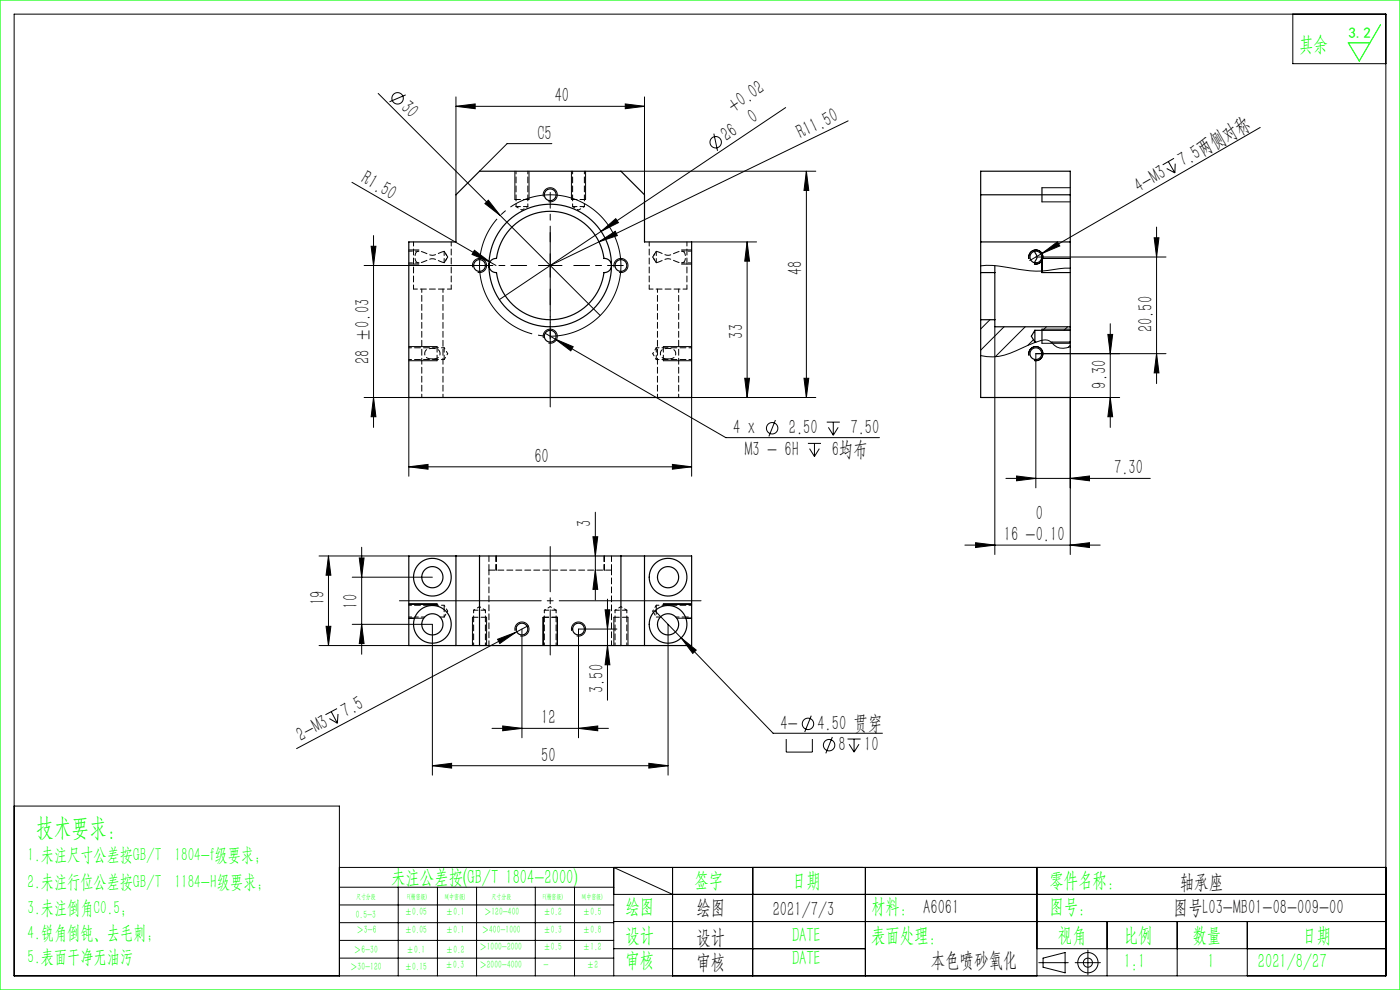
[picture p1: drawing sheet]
<svg xmlns="http://www.w3.org/2000/svg" width="297mm" height="210mm" viewBox="0 0 297 210" stroke-linecap="round" stroke-linejoin="round" font-family="sans-serif">
<g fill="none" stroke="#000" stroke-width=".21">
<path d="M3 3h291v204h-291zM80.2 19.8l25.9 25.9M274.3 3v10.5h19.7M74.7 38.7l30.5 17.6M86.1 20.1l-3.5 1.5M96.7 22.6l4.1-.6v1.1zM96.7 20.6v20.7M96.7 22.6h40M109.2 36.3v6M112.2 36.3v6M117.1 30.5h-9.5l-5.9 5.8M121.2 36.3v6"/>
<path d="M124.2 36.3v6M131.7 36.3h41.4M132.6 22l4.1 .6-4.1 .5zM136.7 20.6v20.7M151.4 28.3l.8 3.7M166.7 22.8l-60.8 40.8M171.1 36.3l.5 4.1h-1zM171.1 36.3v48M179.9 25.6l-52.8 25.7M221 39.8h6M247.5 35.8l1.7 .9M247.9 34.3l1.3 2.4"/>
<path d="M249.1 33.6l-2.4 1.4M249.3 34.7l-.1 2M267.3 27l-46.3 26.8M77.2 56.3h24M78.7 52.2h1.1l-.6 4.1zM79.2 50v40.7M86.7 53h2.2M86.7 56h2.2M100.3 56.7a1.5 1.5 0 0 1 1.3-1.9 1.5 1.5 0 0 1 1.6 1.6 1.5 1.5 0 0 1-1.9 1.4M100.6 53.1l3.3 2.5-3.8-1.6zM102.9 43.2l.7-.7 2.5 3.2zM106.1 45.7l21.2 21.2"/>
<path d="M114.2 56.3h5M115.3 41.7a1.5 1.5 0 0 1 1.3-1.9 1.5 1.5 0 0 1 1.6 1.6 1.5 1.5 0 0 1-1.9 1.4M116.7 53.8v5M127.1 51.3l3.4-2.2 .5 .9zM127.1 51.3l-10.4 5M127.5 49.1l3.1-2.7 .6 .8zM130.3 56.7a1.5 1.5 0 0 1 1.3-1.9 1.5 1.5 0 0 1 1.6 1.7 1.5 1.5 0 0 1-1.9 1.3M144.6 53h2.1M144.6 56h2.1M146.7 51.3h13.8M158.5 51.3l.5 4.1h-1zM158.5 51.3v33"/>
<path d="M208 56.4a17.6 17.6 0 0 1 6 .4 23.2 23.2 0 0 0 10.7 .2l2.3-.1M218.3 54.9a1.5 1.5 0 0 1 1.3-1.9 1.5 1.5 0 0 1 1.6 1.6 1.5 1.5 0 0 1-1.8 1.4M219.7 54.5h27.7M221 53.8l3.3-2.5 .5 .9zM221 53.8l-2.6 1.5M221 57.8h6M221 54.8h6M221 42.8h6M244.8 50.4h1.1l-.5 4.1zM245.4 48.2v33.2M86.7 73.5h6M86.7 76.5h6"/>
<path d="M115.3 71.7a1.5 1.5 0 0 1 1.3-1.9 1.5 1.5 0 0 1 1.6 1.6 1.5 1.5 0 0 1-1.9 1.4M115.6 70.7l38.4 22.1h32.6M117.8 71.9l3.8 1.6-.5 .9zM140.7 73.5h6M140.7 76.5h6M210 67.8l-2 2M211 69.3v48.3M213 69.3l-5 5M217.5 69.3l-6.4 6.4M218.3 75.4a1.5 1.5 0 0 1 1.3-1.9 1.5 1.5 0 0 1 1.6 1.6 1.5 1.5 0 0 1-1.8 1.4M219.2 72.1l-1.2 1.2M221 72.8h6"/>
<path d="M221 69.8h6M222 69.3l-.8 .8M223.2 72.6l-.1 .1M226.5 69.3l-.8 .8M227 73.2l-.4 .5M227 73.6a3.1 3.1 0 0 1-3.8-.8 2.1 2.1 0 0 0-2.5-.5l-4 1.6a12.5 12.5 0 0 1-8.7 1.5M235 70.9h1l-.5 4.1zM235.5 68.7v22M245.4 75l.5 4.1h-1.1zM247.4 75h-27.7v28.5M77.2 84.3h9.5v16.7M79.2 84.3l.6 4.1h-1.1z"/>
<path d="M86.7 99l4.1-.5v1zM86.7 99h60M142.6 98.5l4.1 .5-4.1 .5zM158 80.2h1l-.5 4.1zM164.5 89.1l-1.4 3.5M170.6 80.2h1l-.5 4.1zM171.4 94.1h2.8M171.7 95.2l1.1 1.6M172.8 94.1v2.7M173.1 84.3h-26.4v16.7M173.8 95.2l-1 1.6M175.4 89.5h2.8"/>
<path d="M175.7 90.6l1.1 1.7M176.8 89.5v2.8M177.8 90.6l-1 1.7M235.5 84.3l.5 4.1h-1zM237.5 84.3h-10.5v33.3M67.7 117.9h19M69.7 117.9l.5 4.1h-1zM69.7 117.9v19M76.2 118.4h1l-.5 4zM76.7 116.1v22.7M125.8 113.9h1l-.5 4zM126.3 108.7v18.6"/>
<path d="M204.7 115.6h28.7M207 115.1l4 .5-4 .5zM213.4 101.5h30.6M215.7 101l4 .5-4 .5zM227 101.5l4.1-.5v1zM227 115.6l4.1-.5v1zM67.7 136.9h19M69.2 132.9h1l-.5 4zM74.7 132.4h17v32M74.7 122.4h17M76.7 132.4l.5 4.1h-1zM86.7 128.1h6"/>
<path d="M86.7 131.1h3.2M100.2 130.9v6M103.2 130.9v6M105.6 135.6l3.8-1.5-3.4 2.4zM109.3 133.8a1.5 1.5 0 0 1 1.3-1.9 1.5 1.5 0 0 1 1.6 1.7 1.5 1.5 0 0 1-1.9 1.3M109.4 134.1l-46.5 24.7M110.7 133.4v23.1M112.1 132.7l-2.7 1.4M115.2 130.9v6M118.2 130.9v6M121.3 133.8a1.5 1.5 0 0 1 1.3-1.9 1.5 1.5 0 0 1 1.6 1.7 1.5 1.5 0 0 1-1.9 1.3M126.3 120.9l.5 4.1h-1z"/>
<path d="M128.4 129.4h1l-.5 4zM128.9 127.1v21.4M128.9 136.9l.5 4.1h-1zM130.2 130.9v6M130.9 133.4h-8.2v23.1M133.2 130.9v6M138.9 129.6l25.1 25.9h23.2M140.7 128.1h6M141.7 132.4v32M143.6 131.1h3.1M144.5 135.3l3.2 2.6-.7 .7zM69.9 152.4l1.7 1"/>
<path d="M70.3 151l1.3 2.4M71.5 150.3l-2.5 1.3M71.7 151.5l-.1 1.9M104.4 154.5h24.7M106.6 154l4.1 .5-4.1 .5zM122.7 154.5l4.1-.5v1zM166.8 156.8v2.7h5.5v-2.7M172.1 151.8l-1.4 3.5M176.6 156.3l-1.4 3.5M179.8 156.8h2.8M180.1 157.9l1.1 1.6M181.2 156.8v2.7"/>
<path d="M182.2 157.9l-1 1.6M3 171h69v36M91.7 162.4h50M91.7 162.4l4.1-.5v1zM137.6 161.9l4.1 .5-4.1 .5zM72 184h222M72 188.2h58.2M72 192h58.2M72 195.7h58.2M72 199.5h58.2M84.5 188.2v18.8M92.8 188.2v18.8"/>
<path d="M101.1 188.2v18.8M113.6 188.2v18.8M121.9 188.2v18.8M130.2 189.7h163.8M130.2 195.5h163.8M142.7 189.7l-12.5-5.7v23M142.7 184v23M159.7 184v23M183.6 184v23M220 184v23M234.9 195.5v11.5M249.7 195.5v11.5"/>
<path d="M264.6 195.5v11.5M72 203.2h58.2M130.2 201.2h53.4M220 201.2h74M220.4 204.2h6.2M221.3 203.2l4.7-1.1v4.3l-4.7-1.2zM228.1 204.2h5.3M230.8 201.5v5.3"/>
<circle cx="84.3" cy="20.9" r="1.21"/>
<circle cx="151.8" cy="30.2" r="1.21"/>
<circle cx="163.8" cy="90.8" r="1.21"/>
<circle cx="171.4" cy="153.5" r="1.21"/>
<circle cx="175.9" cy="158.1" r="1.21"/>
<circle cx="230.8" cy="204.2" r="2.15"/>
<circle cx="230.8" cy="204.2" r=".96"/>
</g>
<path d="M131.1 51.9a15 15 0 0 0-25.1-6.1 15 15 0 0 0 6.6 25 15 15 0 0 0 18.8-17.8l-.3-1.1" fill="none" stroke="#000" stroke-width=".21" stroke-dasharray="30.5 1.3 1.3 1.3" stroke-dashoffset="2.4" stroke-linecap="butt"/>
<path d="M116.7 86.3v-37" fill="none" stroke="#000" stroke-width=".21" stroke-dasharray="30.5 1.3 1.3 1.3" stroke-dashoffset="13.9"/>
<path d="M116.7 115.9v23" fill="none" stroke="#000" stroke-width=".21" stroke-dasharray="30.5 1.3 1.3 1.3" stroke-dashoffset="20.9"/>
<path d="M148.7 127.4h-64" fill="none" stroke="#000" stroke-width=".21" stroke-dasharray="30.5 1.3 1.3 1.3" stroke-dashoffset=".4"/>
<path d="M0 0h297v210h-297zM292.9 5.2l-4.5 7.7-2.4-3.8h4.6" fill="none" stroke="#0f0" stroke-width=".25"/>
<g fill="none" stroke="#000" stroke-width=".25">
<path d="M221 39.8v3M96.7 41.3l5-5h30l5 5v10h10v33h-60v-33h10zM108.8 48a11.6 11.6 0 0 1 19.4 6.8 1.5 1.5 0 0 1 1.5 1.6 1.5 1.5 0 0 1-1.6 1.4 11.6 11.6 0 0 1-11.4 10 11.6 11.6 0 0 1-11.5-10 1.5 1.5 0 0 1-1.5-1.5 1.5 1.5 0 0 1 1.6-1.5 11.5 11.5 0 0 1 3.5-6.8zM208 57.8v-21.5h19v33M208 57.8v10M208 51.3h19M208 57.8h3M208 41.3h19M211 57.8v10M211 56.3v1.5M219.4 53.3a1.54 1.54 0 0 1 0 2.4M221 54.8v3"/>
<path d="M208 67.8v16.5h19v-11.7M208 67.8h3M211 67.8v1.5h16M219.5 70.1v2.5M219.5 72.6h.3M219.5 70.1h7.5M219.5 70.1l-.7 1.2 .7 1.3M221 69.8v3M223 72.6h4M227 70.1v2.5M227 69.3v.8M86.7 117.9h60v19h-60z"/>
<path d="M96.7 117.9v19M101.7 117.9v19M131.7 117.9v19M136.7 117.9v19"/>
<circle cx="101.7" cy="56.3" r="1.25"/>
<circle cx="116.7" cy="41.3" r="1.25"/>
<circle cx="116.7" cy="56.3" r="13"/>
<circle cx="131.7" cy="56.3" r="1.25"/>
<circle cx="219.7" cy="54.5" r="1.25"/>
<circle cx="116.7" cy="71.3" r="1.25"/>
<circle cx="219.7" cy="75" r="1.25"/>
<circle cx="91.7" cy="122.4" r="2.25"/>
<circle cx="91.7" cy="132.4" r="2.25"/>
<circle cx="91.7" cy="132.4" r="4"/>
<circle cx="91.7" cy="122.4" r="4"/>
<circle cx="110.7" cy="133.4" r="1.25"/>
<circle cx="122.7" cy="133.4" r="1.25"/>
<circle cx="141.7" cy="132.4" r="4"/>
<circle cx="141.7" cy="122.4" r="4"/>
<circle cx="141.7" cy="122.4" r="2.25"/>
<circle cx="141.7" cy="132.4" r="2.25"/>
</g>
<g fill="none" stroke="#000" stroke-width=".21" stroke-dasharray="1.3 .6" stroke-dashoffset=".1">
<path d="M109.2 42.3h3M121.2 42.3h3M92.7 76.5v-3M140.7 73.5v3M103.7 117.9v3M105.2 117.9v3M128.1 117.9v3M128.2 117.9v3M103.2 130.9h-3M105.3 120.9v-3M118.2 130.9h-3M129.7 120.9v-3"/>
<path d="M133.2 130.9h-3"/>
</g>
<path d="M92.7 128.1v.3M94.8 129.9l.2-.3M129.7 120.9h-26M138.5 129.6l.1 .3M139.2 129.3v.3M140.7 128.1v.3" fill="none" stroke="#000" stroke-width=".21" stroke-dasharray="1.3 .6"/>
<path d="M111.7 56.3h-10.5M116.7 51.3v-10.5M121.7 56.3h10.5M116.7 61.3v10.5" fill="none" stroke="#000" stroke-width=".21" stroke-dasharray="30.5 1.3 1.3 1.3" stroke-dashoffset="27.1"/>
<g fill="#000">
<path d="M100.6 53.1l3.3 2.5-3.8-1.6zM102.9 43.2l.7-.7 2.5 3.2zM127.1 51.3l3.4-2.2 .5 .9zM127.5 49.1l3.1-2.7 .6 .8zM221 53.8l3.3-2.5 .5 .9zM105.6 135.6l3.8-1.5-3.4 2.4z"/>
<path d="M96.7 22.6l4.1-.6v1.1zM132.6 22l4.1 .6-4.1 .5z"/>
<path d="M171.1 36.3l.5 4.1h-1zM170.6 80.2h1l-.5 4.1zM158.5 51.3l.5 4.1h-1zM158 80.2h1l-.5 4.1zM78.7 52.2h1.1l-.6 4.1zM79.2 84.3l.6 4.1h-1.1zM69.7 117.9l.5 4.1h-1zM69.2 132.9h1l-.5 4zM76.2 118.4h1l-.5 4zM76.7 132.4l.5 4.1h-1zM128.4 129.4h1l-.5 4zM128.9 136.9l.5 4.1h-1zM235 70.9h1l-.5 4.1zM235.5 84.3l.5 4.1h-1z"/>
<path d="M117.8 71.9l3.3 2.5 .5-.9zM106.6 154l4.1 .5-4.1 .5zM122.7 154.5l4.1-.5v1zM91.7 162.4l4.1-.5v1zM137.6 161.9l4.1 .5-4.1 .5zM144.5 135.3l2.5 3.3 .7-.7zM215.7 101l4 .5-4 .5zM227 101.5l4.1-.5v1zM207 115.1l4 .5-4 .5zM227 115.6l4.1-.5v1z"/>
<path d="M86.7 99l4.1-.5v1zM142.6 98.5l4.1 .5-4.1 .5z"/>
<path d="M126.3 120.9l.5 4.1h-1zM125.8 113.9h1l-.5 4zM245.4 75l.5 4.1h-1.1zM244.8 50.4h1.1l-.5 4.1z"/>
</g>
<g fill="none" stroke="#000" stroke-width=".21" stroke-dasharray="1.3 .6" stroke-dashoffset=".4">
<path d="M87.7 51.3v10M94.2 53.3v2.4M94.6 55.2l.4-.7M95 54.5l-.4-.6M137.7 51.3v10M138.5 54.5l.4 .7M138.9 53.9l-.4 .6M139.2 55.7v-2.4M87.7 61.3h8M95.7 61.3v-10M137.7 61.3h8M145.7 61.3v-10"/>
<path d="M93.4 130.9h.8M139.2 130.9h.9"/>
</g>
<path d="M94.2 55.7l-1.3-.5a2.33 2.33 0 0 0-2.6 .2l-.7 .2a1.02 1.02 0 0 1-1.2 0 1.02 1.02 0 0 1-.4-1.1 .99 .99 0 0 1 .4-1.1 .99 .99 0 0 1 1.1 0l.6 .2a2.76 2.76 0 0 0 3.4-.1l.7-.2M139.2 53.3l1.3 .5a2.33 2.33 0 0 0 2.7-.1l.6-.3a1.02 1.02 0 0 1 1.2 0 1.02 1.02 0 0 1 .4 1.2 .99 .99 0 0 1-.4 1 .99 .99 0 0 1-1.1 0l-.5-.2a2.76 2.76 0 0 0-3.5 .1l-.7 .2M91.7 76.1a1.21 1.21 0 0 1-1.3-.2 1.21 1.21 0 0 1-.2-1.3 2.16 2.16 0 0 1 3-.1 1.2 1.2 0 0 1-.2 1.3 1.2 1.2 0 0 1-1.3 .3M141.7 76.1a1.21 1.21 0 0 1-1.3-.2 1.21 1.21 0 0 1-.2-1.3 2.16 2.16 0 0 1 3-.1 1.2 1.2 0 0 1-.2 1.3 1.2 1.2 0 0 1-1.3 .3" fill="none" stroke="#000" stroke-width=".21" stroke-dasharray="1.3 .6" stroke-dashoffset="-.1"/>
<path d="M94.2 53.3a1.53 1.53 0 0 1 0 2.4M139.2 55.7a1.53 1.53 0 0 1 0-2.4" fill="none" stroke="#000" stroke-width=".21" stroke-dasharray="1.3 .6" stroke-dashoffset=".2"/>
<path d="M109.5 43.8h2.5M121.5 43.8h2.5M94.2 76.3v-2.5M139.2 73.8v2.5M103 129.4h-2.5M103.7 120.9v16M118 129.4h-2.5M129.7 136.9v-16M133 129.4h-2.5" fill="none" stroke="#000" stroke-width=".21" stroke-dasharray="1.3 .6" stroke-dashoffset=".3"/>
<g fill="none" stroke="#000" stroke-width=".21" stroke-dasharray="1.3 .6" stroke-dashoffset=".7">
<path d="M109.5 36.3v7.5M121.5 36.3v7.5M109.5 43.8l1.2 .8M110.7 44.6l1.3-.8M112 43.8v-7.5M121.5 43.8l1.2 .8M122.7 44.6l1.3-.8M124 43.8v-7.5M86.7 76.3h7.5M94.2 73.8h-7.5M94.2 76.3l.8-1.3M95 75l-.8-1.2"/>
<path d="M138.5 75l.7 1.3M139.2 76.3h7.5M139.2 73.8l-.7 1.2M146.7 73.8h-7.5M86.7 130.9h1.3M94.2 128.4h-7.5M95 129.6l-.8-1.2M100.5 129.4v7.5M101.7 128.7l-1.2 .7M103 129.4l-1.3-.7M103 136.9v-7.5M115.5 129.4v7.5"/>
<path d="M116.7 128.7l-1.2 .7M118 129.4l-1.3-.7M118 136.9v-7.5M130.5 129.4v7.5M131.7 128.7l-1.2 .7M133 129.4l-1.3-.7M133 136.9v-7.5M139.2 128.4l-.7 1.2M145.4 130.9h1.3M146.7 128.4h-7.5"/>
</g>
<path d="M89.5 61.3v23M139.5 61.3v23M94 84.3v-23M144 84.3v-23M88 130.9h2.1M94.2 130.9l.6-1M138.6 129.9l.6 1M139.2 129.6v1.3M143.4 130.9h2" fill="none" stroke="#000" stroke-width=".21" stroke-dasharray="1.3 .6" stroke-dashoffset=".6"/>
<path d="M86.7 55.8h2.2M88.9 53.3h-2.2M144.6 55.8h2.1M146.7 53.3h-2.1M94.2 129.3v-.9M139.2 128.4v.9" fill="none" stroke="#000" stroke-width=".21" stroke-dasharray="1.3 .6" stroke-dashoffset=".5"/>
<path d="M94.2 130.9v-1.6" fill="none" stroke="#000" stroke-width=".21" stroke-dasharray="1.3 .6" stroke-dashoffset=".8"/>
<text font-size="5.4" fill="#0f0" x="7.7" y="177.2">技术要求：</text>
<g font-size="4.4" fill="#0f0">
<text x="275.6" y="10.8">其余</text>
<text x="83" y="187.5">未注公差按(GB/T 1804-2000)</text>
<text x="147.3" y="188">签字</text>
<text x="168" y="188">日期</text>
<text x="222.6" y="188">零件名称：</text>
<text x="132.7" y="193.6">绘图</text>
<text x="184.8" y="193.6">材料： A6061</text>
<text x="222.6" y="193.6">图号：</text>
<text x="132.7" y="199.8">设计</text>
<text x="168" y="199.8">DATE</text>
<text x="184.8" y="199.8">表面处理：</text>
<text x="224.4" y="199.8">视角</text>
<text x="238.4" y="199.8">比例</text>
<text x="253" y="199.8">数量</text>
<text x="276.3" y="199.8">日期</text>
<text x="132.7" y="205.1">审核</text>
<text x="168" y="204.6">DATE</text>
<text x="238.4" y="205.3">1:1</text>
<text x="256.2" y="205.3">1</text>
<text x="266.9" y="205.3">2021/8/27</text>
</g>
<g font-size="4.4">
<text x="84.8" y="23.2" transform="rotate(45 84.8 23.2)">30</text>
<text x="117.7" y="21.7">40</text>
<text x="155.6" y="23.9" transform="rotate(-34 155.6 23.9)">+0.02</text>
<text x="114" y="29.6">C5</text>
<text x="159.8" y="26.4" transform="rotate(-34 159.8 26.4)">0</text>
<text x="169.9" y="29.5" transform="rotate(-26 169.9 29.5)">R11.50</text>
<text x="154.2" y="30.1" transform="rotate(-34 154.2 30.1)">26</text>
<text x="251" y="35.5" transform="rotate(-30 251 35.5)">7.5两侧对称</text>
<text x="76.4" y="38.7" transform="rotate(30 76.4 38.7)">R1.50</text>
<text x="241.7" y="40.8" transform="rotate(-30 241.7 40.8)">4-M3</text>
<text x="170.2" y="58.4" transform="rotate(-90 170.2 58.4)">48</text>
<text x="157.6" y="71.8" transform="rotate(-90 157.6 71.8)">33</text>
<text x="244.5" y="70.5" transform="rotate(-90 244.5 70.5)">20.50</text>
<text x="78.4" y="77.2" transform="rotate(-90 78.4 77.2)">28 ±0.03</text>
<text x="234.7" y="82.4" transform="rotate(-90 234.7 82.4)">9.30</text>
<text x="155.6" y="92.1">4 x</text>
<text x="167.3" y="92.1">2.50</text>
<text x="180.4" y="92.1">7.50</text>
<text x="113.4" y="98.1">60</text>
<text x="158" y="96.7">M3 - 6H</text>
<text x="176.4" y="96.7">6均布</text>
<text x="236.4" y="100.6">7.30</text>
<text x="125.4" y="111.7" transform="rotate(-90 125.4 111.7)">3</text>
<text x="219.7" y="110.4">0</text>
<text x="213" y="114.8">16 -0.10</text>
<text x="68.8" y="128.3" transform="rotate(-90 68.8 128.3)">19</text>
<text x="75.9" y="129.1" transform="rotate(-90 75.9 129.1)">10</text>
<text x="128" y="147" transform="rotate(-90 128 147)">3.50</text>
<text x="73.4" y="152.3" transform="rotate(-28 73.4 152.3)">7.5</text>
<text x="114.8" y="153.6">12</text>
<text x="165.6" y="154.9">4-</text>
<text x="173.4" y="154.9">4.50 贯穿</text>
<text x="63.9" y="157.3" transform="rotate(-28 63.9 157.3)">2-M3</text>
<text x="114.8" y="161.6">50</text>
<text x="177.9" y="159.4">8</text>
<text x="183.3" y="159.4">10</text>
<text x="250.3" y="188.6">轴承座</text>
<text x="147.8" y="194">绘图</text>
<text x="163.9" y="194.3">2021/7/3</text>
<text x="249" y="194">图号L03-MB01-08-009-00</text>
<text x="147.8" y="200.2">设计</text>
<text x="147.8" y="205.5">审核</text>
<text x="197.5" y="205">本色喷砂氧化</text>
</g>
<g font-size="4" fill="#0f0">
<text x="5.9" y="182.6">1.未注尺寸公差按GB/T 1804-f级要求；</text>
<text x="5.9" y="188.4">2.未注行位公差按GB/T 1184-H级要求；</text>
<text x="5.9" y="193.9">3.未注倒角C0.5；</text>
<text x="5.9" y="199.2">4.锐角倒钝、去毛刺；</text>
<text x="5.9" y="204.2">5.表面干净无油污</text>
</g>
<text font-size="3.2" fill="#0f0" x="286.1" y="8">3.2</text>
<g font-size="2.3" fill="#0f0">
<text x="75.5" y="194.7">0.5-3</text>
<text x="75.6" y="198">＞3-6</text>
<text x="85.9" y="194.2">±0.05</text>
<text x="85.9" y="198">±0.05</text>
<text x="94.6" y="194.2">±0.1</text>
<text x="94.6" y="198">±0.1</text>
<text x="102.2" y="198">＞400-1000</text>
<text x="102.7" y="194.2">＞120-400</text>
<text x="115.3" y="194.2">±0.2</text>
<text x="115.3" y="198">±0.3</text>
<text x="123.7" y="194.2">±0.5</text>
<text x="123.7" y="198">±0.8</text>
<text x="75.1" y="202.2">＞6-30</text>
<text x="86.3" y="202.2">±0.1</text>
<text x="94.6" y="202.2">±0.2</text>
<text x="101.7" y="201.6">＞1000-2000</text>
<text x="115.3" y="201.6">±0.5</text>
<text x="123.7" y="201.6">±1.2</text>
<text x="74.3" y="205.8">＞30-120</text>
<text x="85.9" y="205.8">±0.15</text>
<text x="94.5" y="205.4">±0.3</text>
<text x="101.7" y="205.4">＞2000-4000</text>
<text x="115.3" y="205.4">-</text>
<text x="124.5" y="205.4">±2</text>
</g>
<g font-size="1.5" fill="#0f0">
<text x="75.5" y="190.6">尺寸分段</text>
<text x="86.4" y="190.6">F(精密级)</text>
<text x="94.4" y="190.6">M(中密级)</text>
<text x="104.3" y="190.6">尺寸分段</text>
<text x="115.2" y="190.6">F(精密级)</text>
<text x="123.5" y="190.6">M(中密级)</text>
</g>
</svg>
